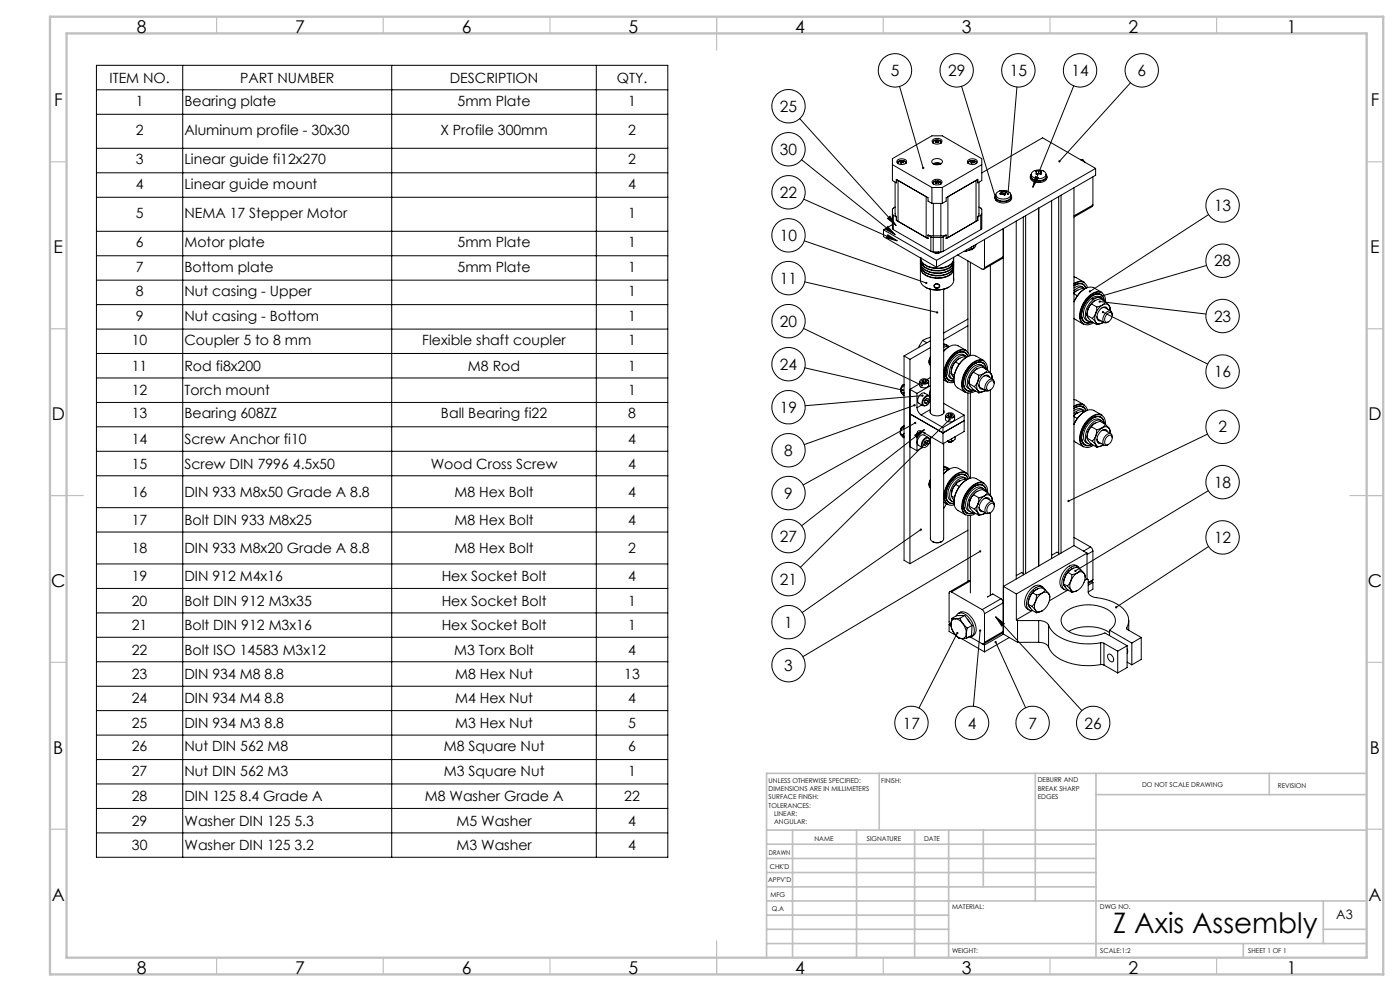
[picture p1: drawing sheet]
<svg xmlns="http://www.w3.org/2000/svg" width="420mm" height="297mm" viewBox="0 0 420 297" stroke-linecap="round" stroke-linejoin="round" font-family="sans-serif">
<g fill="none" stroke="#c0c0c0" stroke-width=".35">
<path d="M65 5v5M115 5v5M165 5v5M215 5v10M265 5v5M315 5v5M365 5v5M15 48.5h5M410 48.5h5M15 98.5h5M410 98.5h5M15 148.5h10"/>
<path d="M405 148.5h10M15 198.5h5M410 198.5h5M15 248.5h5M410 248.5h5M65 287v5M115 287v5M165 287v5M215 282v10M265 287v5M315 287v5M365 287v5"/>
</g>
<g fill="none" stroke="#c0c0c0" stroke-width=".5">
<path d="M263.8 231.8v17M310.6 231.8v38.2M328.8 231.8v55.2M328.8 238.2h81.2M380.8 231.8v6.4M410 231.8h-180v55.2M230 248.8h180M230 257.3h98.8M230 253h98.8M237.8 248.8v38.2M257 248.8v38.2M274.4 248.8v38.2"/>
<path d="M284.6 248.8v38.2M295 248.8v17M230 265.8h98.8M230 261.5h98.8M230 278.5h54.6M230 274.3h54.6M230 270h180M397 278.5h13M397 270v12.8M230 282.8h180M373 282.8v4.2"/>
</g>
<path d="M15 5h400v287h-400zM20 10h390v277h-390z" fill="none" stroke="#c0c0c0" stroke-width=".7"/>
<g fill="none" stroke="#000" stroke-width=".3">
<path d="M28.9 19.6h171.4v237.3h-171.4zM54.8 19.6v237.3M117.5 19.6v237.3M178.9 19.6v237.3M28.9 34.3h171.4M28.9 26.9h171.4M239.9 35.6l28.9 32M269.9 25.9l7 24.4M288.5 25.9l10.4 34.1M305.1 26.1l-2.7 32M322.1 25.7l-12.3 30.4M339.2 24.8l-21.4 23.6"/>
<path d="M28.9 44.4h171.4M28.9 51.8h171.4M28.9 59.1h171.4M240.5 47.9l28.1 22.5M241.1 59.7l28.1 12.5M267.7 49.4l11.9 6.8M268.5 54.6v9.6l.5 .8M268.9 54.8v-1l9.5 5.5v1l1.2 .7M268.9 54.8l-1.2-.7v-6.5l11.9-6.9h3.1l11.8 6.9v6.5l-1.2 .7M269 53.7l.4 .4M269 53.8l-.1 1M269.2 48.1a2 2 0 0 1 2.8 .1 1.26 1.26 0 0 1-1.9 1.1 .86 .86 0 0 1-.9-1.2z"/>
<path d="M269.4 49l-.1-.1a1.24 1.24 0 0 1 1.2-.8 1.24 1.24 0 0 1 1.2 .8l-.1 .1M269.4 54.1l8.4 4.8v12.3M269.4 54.1v12.2M270.1 48.3h.3M270.1 48.3l-.2 .1 .4 .1M270.1 48.3l.1 .2M270.2 48.1l-.6 .3-.4 .5M270.3 48.5l-.2 .3 .2 .1M270.3 48.5v.4M270.3 48.7l.1 .1M270.4 48.3l.1 .4M270.6 48.6l-.3 .3"/>
<path d="M270.7 48.2l.3 .1-.2 .1M270.7 48.2l-.3 .1M270.7 48.2l-.1 .4M270.8 48.4l.3 .2-.2 .2-.3-.2M270.8 48.4l-.1 .3M270.8 48.1l.8 .3 .1 .6M271.7 48.9h.1M279.6 56.2h3.1M279.6 56.2v4.8M279.8 42a1.75 1.75 0 0 1 2.8 .4 1.75 1.75 0 0 1-3-.1zM279.8 54.2a1.75 1.75 0 0 1 2.8 .4 1.75 1.75 0 0 1-3-.1zM279.8 47.9a1.87 1.87 0 0 1 2.9 .7 1.94 1.94 0 0 1-3.2-.1z"/>
<path d="M279.9 55h.1M279.9 42.7v.1M279.9 55v.1M279.9 42.7l-.1 .1M279.9 49.1l1.3-.3 1.2 .3M280 42.4l-.1 .3M280 42.4l1.1-.4a.86 .86 0 0 1 1.1 .9M280 42.4v.5M280.1 54.5a1.18 1.18 0 0 1 1.3-.4 1.18 1.18 0 0 1 .8 1.1M280.1 54.5l-.1 .7M280.1 54.5l-.2 .5M280.2 49.2l.9-.2 1 .2"/>
<path d="M280.4 49.2h1.5M280.4 49.3l.5-.2 .9 .2M280.7 54.4h.4M280.7 54.4l-.2 .2h.4M280.7 54.4l.1 .2M280.8 54.3l-.7 .2M280.8 42.1l-.2 .1 .3 .1M280.8 42.1l.3 .1M280.8 42.1l.2 .5M280.9 42l-.9 .4M280.9 54.6l-.2 .3 .3 .1M280.9 42.3l-.3 .3 .2 .1 .3-.2"/>
<path d="M280.9 42.3v.3M280.9 54.6l.1 .4M280.9 54.8l.1 .2M281.1 54.4v.5M281.1 42l.9 .2 .4 .6M281.1 42.2v.3M281.2 54.7l-.2 .3M281.3 54.3l.3 .1-.3 .1M281.3 54.3l-.2 .1M281.3 54.3l-.1 .4M281.3 54.5l.4 .2-.1 .2-.4-.2M281.3 54.5v.3"/>
<path d="M281.4 42.3l.3 .3-.3 .1-.3-.2M281.4 42.3l-.1 .3M281.4 54.2l.6 .2 .4 .6M281.4 42.1l.3 .1-.3 .1M281.4 42.1l-.3 .1M281.4 42.1l-.2 .5M282.4 42.8h.1M282.4 42.7v.1M282.7 56.2v4.8M290.4 48.1a1.79 1.79 0 0 1 2.8 .4 1.74 1.74 0 0 1-3-.1zM290.5 48.6l-.1 .3M290.6 48.6a1.38 1.38 0 0 1 2.3 .3l-.1 .1"/>
<path d="M290.6 48.6v.4M291.3 48.3h.4M291.3 48.3l-.2 .1 .4 .1M291.3 48.3l.1 .2M291.4 48.1l-.9 .5M291.5 48.5l-.2 .3 .3 .1M291.5 48.5l.1 .4M291.5 48.7l.1 .1M291.7 48.3v.4M291.8 48.6l-.2 .3M291.9 48.2l.3 .1-.2 .1M291.9 48.2l-.2 .1"/>
<path d="M291.9 48.2l-.1 .4M292 48.4l.3 .2-.2 .2-.3-.2M292 48.4l-.1 .3M292 48.1l.8 .3 .1 .6M292.8 54.1l-8.4 4.8v12.3M292.8 54.1v12.2M293 48.9h.1M293.3 53.7l-.5 .4M293.3 54.7v.1M293.3 54.8v-1l-9.5 5.5v1l-1.1 .7M293.7 54.6v9.7l-.4 .7M294.5 49.4l-11.8 6.8"/>
<path d="M298.5 59a1.75 1.75 0 0 0 2 1.8l.7 .1a1.94 1.94 0 0 0 2.3-1.9M298.7 58.3a1.56 1.56 0 0 0 1.7 2 2.43 2.43 0 0 0 2.8-1.3l.1-.6a1.37 1.37 0 0 1-1.5 2h-.6a2.33 2.33 0 0 1-2.7-1.4zM298.9 57.8l1.1-.6a2.95 2.95 0 0 1 3.2 1 1.77 1.77 0 0 1-2.2 1.5 1.76 1.76 0 0 1-2.2-1.5zM300.4 57.6l-.4 .4 .1 .2 .9 .1a.33 .33 0 0 0 .5 .1 .33 .33 0 0 0 .1-.5M300.4 57.3v.3M300.4 57.6l.1 .5M300.4 57.3l.2 .8M300.6 58.1h.1M300.7 58l-.1 .1M300.7 58l.4 .3M300.7 57.3l.5 .1M300.7 57.3h-.3"/>
<path d="M300.7 57.3v.7M301.1 58.3h.4M301.2 57.4l.7 .1M301.2 57.4l-.1 .9M301.6 57.9l-.2 .5M301.9 57.5l.1 .2-.4 .2M301.9 57.5l-.1 .3M309.1 52.9a1.59 1.59 0 0 0 1.7 1.7l.6 .1a2.1 2.1 0 0 0 2.7-1.8M309.4 52.2a1.67 1.67 0 0 0 1.9 1.9h.6a1.65 1.65 0 0 0 1.9-1.9 1.21 1.21 0 0 1 .1 1.3 1.21 1.21 0 0 1-1.2 .6 3.1 3.1 0 0 1-3.6-1zM309.7 51.5a3.1 3.1 0 0 1 4.1 .4 1.54 1.54 0 0 1-1.9 1.6 2.15 2.15 0 0 1-2.5-1.3zM310.6 52.9l.9 .4-1.7 2.8zM310.9 51.3h.6"/>
<path d="M310.9 51.3l-.2 .1 .2 .3M310.9 51.3v.4M310.9 51.7l.2 .5M311.1 52.1h.3M311.5 51.3l.1 .8M312.1 52l-.3 .1M312.2 51.2l.2 .1-.2 .3M312.2 51.2l-.7 .1M312.2 51.2l-.1 .7M312.2 51.6a.31 .31 0 0 1 .2 .5 .31 .31 0 0 1-.5 0h-.4a.33 .33 0 0 1-.5 .2 .33 .33 0 0 1-.1-.5v-.1M312.2 51.6l-.1 .5M317.6 58.9v107.3"/>
<path d="M318.3 58.5v107.3M322.2 56.3v107.2M324.2 47.9h.7M324.9 47.9l-.3 .2M324.9 47.9l.7 .9M327.9 53v8.5M328.7 50.5l-47.7 27.5M328.7 50.5v2l-47.7 27.6M328.7 50.5l-15.9-9.2-18.3 10.5M28.9 69.3h171.4M28.9 76.7h171.4M241.3 72.2l36.6 12.6"/>
<path d="M265 68.9v2l16 9.2M265 68.9l16 9.1M266.2 65.5l.8-.7 1.8 2.8zM266.3 67.9l2.3 2.5-2.9-1.7zM266.3 70.4l2.9 1.8-3.3-.9zM267.7 64.1l.3 .4M267.7 67.3l-2.7 1.6M268 68.8l11.3 6.5M268 64.5v4.3M268 64.5l.9 .5M268.5 62.1l-.8 .5v5.9l.3 .3M268.9 66l9.5 5.5"/>
<path d="M268.9 65v1M269 66l.4 .3M269 66h-.1M269 65h-.1M269 65v1M269.4 66.3l8.4 4.9M276.1 77.3h.1M276.1 79.6v.7M276.2 77.3a3.7 3.7 0 0 0 3.6 2.9 6.8 6.8 0 0 0 5.7-1.2l.5-.9v-.4M276.2 79.6a3.1 3.1 0 0 0 2.8 2.8 6.7 6.7 0 0 0 6.9-1.5l.2-.9v.6M277.8 71.2l.6 .3M278.4 70.5l1.6 .2"/>
<path d="M278.4 70.5l.9 .5M278.4 70.5v1M279.3 71l.7 .2M279.3 75.3l.7 .2M279.3 71v4.3M279.6 61h3.1M280 71.2v4.3M280 75.5h.1M280 71.2h2.3M280 75.5h2.3M280 75.5l.8 .3M280 61v9.7"/>
<path d="M280 70.7h2.3M281 78v2.1M281.5 75.8h-.7M281.5 75.5v.3M282.1 75.6l-.6 .2M282.1 75.6l-1.3 .2M282.3 61v9.7M282.3 71.2v4.3M282.3 75.5l-.2 .1M283 71l-.7 .2M283 75.3l-.7 .2M283 71v4.3"/>
<path d="M283.8 70.5l-1.5 .2M283.8 70.5l-.8 .5M283.8 70.5v1M284.4 71.2l-.6 .3M286 77.8v.4a4.8 4.8 0 0 1-4.6 2.3 5.8 5.8 0 0 1-5.1-2.2l-.2-.9a2.88 2.88 0 0 0 2.4 3.2 7.1 7.1 0 0 0 7.1-1l.5-1.2M286.1 78.5a2.87 2.87 0 0 1-2.8 2.5 7 7 0 0 1-6.9-1.8l-.3-1.1a2.51 2.51 0 0 0 1.4 2.7 7.1 7.1 0 0 0 8.2-.6l.4-1.1M286.1 79.3a2.61 2.61 0 0 1-2.5 2.3 7.1 7.1 0 0 1-7.1-1.5l-.3-1.2-.1 .6M286.1 79.3a2.58 2.58 0 0 1-2.3 2.9 7.5 7.5 0 0 1-7.1-1.3l-.5-1v-.4M286.1 77.1v.6M286.1 77.8v.6M286.1 78.5v.6M287.3 76.4l7.3 4.2a.46 .46 0 0 0 .5 .1 .46 .46 0 0 0 .2-.5"/>
<path d="M289.9 74.9v.4M289.9 75.3l-.9 .1M290.4 78.2v27.4M291.1 78.6v27.9M291.5 74l-.1 .5-1.5 .8M292.2 73.6a1.52 1.52 0 0 1-1.7 1.4M292.8 73.2a1.88 1.88 0 0 1-1.3 1.6M292.8 66.3l-8.4 4.9M293.3 66l-.5 .3M293.3 66h.1M293.3 65v1M293.3 66l-9.5 5.5"/>
<path d="M293.7 62.1l.8 .7v5.6l-.3 .4M294.2 68.8l-11.2 6.5M294.2 64.5l-.9 .5M294.2 64.5v4.3M294.5 64.1l-.3 .4M295.3 71.8v8.4M297.1 79.5v32.3M301 68.5v121.6M304.9 66.2v107.3M307 65v107.3M307.7 64.6v107.3M311.6 62.4v107.2"/>
<path d="M315.5 60.1v107.3M327.9 61.5l-.2 .4-5.5 3.1M327.9 61.5l-5.7 3.2M362 79.5l-34.3 10M362.6 64.3l-35.6 23M28.9 84h171.4M28.9 91.3h171.4M28.9 98.6h171.4M241.1 98.4l35.4 17.1M241.4 84.5l39.8 9.1M276.1 80.4v3.6M276.2 80.3a3.3 3.3 0 0 0 3.1 2.8 6.5 6.5 0 0 0 6.6-1.8l.2-.7"/>
<path d="M276.2 80.4a3.2 3.2 0 0 0 3.1 2.8 6.5 6.5 0 0 0 6.6-1.7l.2-.8M277.6 86.1a7.7 7.7 0 0 0 7 0M279.1 86.7v37.1M280.4 85.2a.86 .86 0 0 1 1-.1 .86 .86 0 0 1 .5 .9 .83 .83 0 0 1-1.2 .5 .83 .83 0 0 1-.3-1.3zM280.5 85.2a.69 .69 0 0 1 1-.1 .69 .69 0 0 1 0 1.1 .69 .69 0 0 1-1-.1 .49 .49 0 0 1 0-.9zM283.1 86.7v37.1M286.1 83.6a2.74 2.74 0 0 1-2.5 2.9 6.9 6.9 0 0 1-7.2-1.4l-.3-1.1M286.1 80.7v3.1v-1M290.4 97.6l-7.3 4.2M290.4 95.6l-7.3 4.2M295.3 80.2l5.7-3.3-.2 .5-5.7 3.3M322.2 83l3 1.6a2.82 2.82 0 0 0-3 .4"/>
<path d="M322.2 85.2a2.34 2.34 0 0 1 2.3-.8 2.34 2.34 0 0 1 1.7 1.8M322.2 85.6a2.18 2.18 0 0 1 3.6 .8M322.2 85.7a2.11 2.11 0 0 1 3.6 .7M322.2 88l1 .6M323.1 87h.1M323.1 87l-.9 .9M323.1 87l-.9 .7M324.5 95l.4 1.1 .6 .5M324.8 85.2h.1M325.1 86.2l-.7-.3a2.14 2.14 0 0 0-2.2 .4M325.2 86.7l-.4-.2-1.7 .5M325.4 86.6l-1.7 1.4-1.5 2.4a6.9 6.9 0 0 1 4.8-4.4l1.2 .3 2.4 1.3a3.9 3.9 0 0 0-4.6 1.9 6.5 6.5 0 0 0-1.6 7.1l.6 .6-2.8-1.8"/>
<path d="M325.5 86.5h-.1a2.3 2.3 0 0 0-3.2 .6M326.1 94.5l.3 .7 1 1.2M326.1 94.5l1.6 .9M326.4 92.6l-.3 1.9M327.4 91.1l-1 1.5M327.4 91.1l1.6 .9M327.4 96.4l1.6 .9M327.7 95.4l1 1.2M328.4 90.1l1.7-.6 1.6 .9M328.4 90.1l-1 1M328.4 90.1a5.1 5.1 0 0 0-2 2.5M328.4 90.1h.1"/>
<path d="M328.7 93.9l-1 1.5M328.7 93.9a3.3 3.3 0 0 0 0 2.7M328.7 96.6a1.46 1.46 0 0 0 2 .1M328.7 96.6l.3 .7M329 92l-.3 1.9M329.1 94.9l.4 .8 1.8 1M329.9 90.4l31.9 3.7M330.2 88.3a2.15 2.15 0 0 0-2.4 .2M330.4 89.3l-.6-.4a4 4 0 0 0-4.3 3.1 3.3 3.3 0 0 0 .4 3.9l.5 .3M330.6 92.2h.9l1.8 1M330.7 96.7h.1M330.7 91.4a5.1 5.1 0 0 0-2 2.5"/>
<path d="M330.7 91.4a1.38 1.38 0 0 1 2 .2M330.7 91.4l-1.7 .6M330.7 96.7l-1.7 .6M330.9 93.6l31.4 15.5M331 96.6l-.3 .1M331.1 90.1a1.71 1.71 0 0 0-3-.4 5.4 5.4 0 0 0-2.2 6 1.43 1.43 0 0 0 1.5 .7M331.2 90.2a1.98 1.98 0 0 0-1.1-1.9 1.98 1.98 0 0 0-2.2 .2 6.8 6.8 0 0 0-3.2 7.1 1.88 1.88 0 0 0 2.9 .8M331.3 90.2a2.09 2.09 0 0 0-1.2-2 2.09 2.09 0 0 0-2.3 .3 6.9 6.9 0 0 0-3.1 7.2 1.95 1.95 0 0 0 3 .8M331.7 90.4l-1 1M331.7 90.4l1 1.2M331.7 90.4a2.42 2.42 0 0 0-1.2-2.7 2.42 2.42 0 0 0-2.9 .5 7.7 7.7 0 0 0-3.3 7.8 2.3 2.3 0 0 0 3.7 .7M332.1 94.1a.86 .86 0 0 1 1.5 0 2 2 0 0 1-1.9 2.4 1.74 1.74 0 0 1 .4-2.4z"/>
<path d="M332.3 92.7a1.12 1.12 0 0 0-1-.8 1.12 1.12 0 0 0-1.1 .6 2.79 2.79 0 0 0-.7 3.6l.8 .1M332.7 91.6l.3 .5v1M332.7 91.6l.3 .5v.7M333.7 94.5a.97 .97 0 0 0-.5-1.3 .97 .97 0 0 0-1.3 .4l-.7 .9a1.42 1.42 0 0 0 .4 2.3l.9-.4M28.9 105.9h171.4M28.9 113.3h171.4M241.4 110.2l29.5 6.7M270.3 117.4l.9 1.1M270.3 117.4l.7 .4M270.3 116.6l.2-.8 .5-.5-.5 .5-.2 .9M270.4 116.3l-.1 1.1M271 115.5l-.6 .8"/>
<path d="M271 115.5l.2 .2M271 117.8l.2 .2M271.2 115.2l-.2 .3M271.2 115.2l-.8 1.1M271.2 117.6l-.2 .2M271.2 106.7v61.2l1.8 1M271.2 106.7l1.8 1M273 107.7v61.2M275.1 117.9v4.3M275.8 114.3a1.58 1.58 0 0 0 2.8 0v1.2a1.61 1.61 0 0 1-2.8 0zM275.8 115l-2.8 1.7 2.1 1.2M276.1 113.9l1.1-.4a.92 .92 0 0 1 1.2 1l-1.2 .4a.9 .9 0 0 1-1.1-1z"/>
<path d="M276.8 118.6l-35.3 3M276.8 102l-1.2 2.2M276.8 102l1.2 .7M277 114.4l-.2 .1M277 113.8l-.5 .3 .2 .4 .7 .1 .5-.3-.2-.4M277 113.8l.7 .1M277 113.8v.6M277.7 119.1l.7-.4a1.23 1.23 0 0 1 .2 2.2 1 1 0 0 1-1.7 .3 1.97 1.97 0 0 1 .8-2.1zM277.7 119.7v.2M277.7 113.9v.6l-.7-.1M277.7 119.9l-.2 .2M277.7 119.9l.7 .4"/>
<path d="M278.2 113.8l.4 .5M278.7 108.5l.3 .2M278.7 118.6l-1.3-.8a2 2 0 0 0-1.7 3.1l1.2 .7M278.9 107.5l.1 .1M278.9 107.4l.1 .1M279 107.9l-.3 .2M279 119.3a.72 .72 0 0 0-.9-.8l-1.1 1a1.25 1.25 0 0 0 .3 2.2l.4-.1M279.1 119.4l-.3 1.2-1 1M279.1 107.1l-.2 1.4 .2 .9M279.1 116.9l-.1 .3a1.37 1.37 0 0 0 .1 1.6M279.1 107l-.2 .4a1.7 1.7 0 0 0 .2 2.1M279.1 101.1l-2.3 .9"/>
<path d="M279.1 115.6l-4 2.3M279.1 113.1l-1 .6M279.1 104.2l-6.1 3.5M279.1 102.1l-7.9 4.6M279.1 119.9h-.1M283.1 103.4h.7l.9 .5M283.1 103l1.2 .6M283.8 110.6a2.88 2.88 0 0 0 .9 3.3M284.2 104.2l-1.1 1a3.9 3.9 0 0 1 4.3-1.6l2.4 1.4a4.1 4.1 0 0 0-4.9 2.2 6.8 6.8 0 0 0-1.4 6.5l.8 .8-1.2-.7M284.4 104.1l-.4-.3-.9 .3M285.4 111.9l.8 1.3M285.4 111.9l.9 .5"/>
<path d="M285.7 110l-.3 1.9M285.7 110l-.3 1.8M286.1 113.7a8.8 8.8 0 0 1 3.9-6.8 2.27 2.27 0 0 0-3.2 .7 5.1 5.1 0 0 0-1.6 5.5l1 .7M286.7 108.5l-1 1.5M286.7 108.5l1.1 .6M287.7 107.5l-1 1M287.7 107.5a4.7 4.7 0 0 0-2 2.5M287.7 107.5h.1M288.9 107.9a3.6 3.6 0 0 1 3.9-1.2l2.3 1.4a3.9 3.9 0 0 0-4.5 1.8 6.5 6.5 0 0 0-1.6 7.1l.6 .6-2.3-1.4a3.4 3.4 0 0 1-.9-4.3l1.3-2.6zM289.1 115.4l.4 1.1 .6 .5M289.5 105.7h-.1a2.17 2.17 0 0 0-2.3 .2M289.7 106.6l-.6-.3a4 4 0 0 0-4.3 3 3.1 3.1 0 0 0 .3 3.9l.6 .4"/>
<path d="M289.8 107.2l-.5-.3-1.6 .6M290.3 106.9a2.06 2.06 0 0 0-3.6-.8 6.5 6.5 0 0 0-2.5 7.3 1.71 1.71 0 0 0 2 .6M290.4 117.8v24.5M290.4 106.8a2.15 2.15 0 0 0-1.7-1.5 2.15 2.15 0 0 0-2.1 .9 6.6 6.6 0 0 0-2.5 7.2 1.83 1.83 0 0 0 2.1 .8M290.7 115l.4 .8 1 1M290.7 115l1.6 .9M290.8 106.6a2.23 2.23 0 0 0-3.7-1.2 8.2 8.2 0 0 0-3.7 7.7l.9 1.3a2.22 2.22 0 0 0 1.9 .2M291 113.1l-.3 1.9M291 113.1l-.3 1.8M291.1 117.8v25.5M292 111.5l-1 1.6M292 111.5l1.6 1"/>
<path d="M292.1 116.8l1.6 1M292.3 115.9l1 1.1M293 110.6l1.7-.6 1.6 .9M293 110.6l-1 .9M293 110.6a5.1 5.1 0 0 0-2 2.5M293 110.6h.1M293.3 114.4l-1 1.5M293.3 114.4a2.93 2.93 0 0 0 0 2.6M293.3 117a1.46 1.46 0 0 0 2 .2M293.3 117l.4 .8M293.6 112.5l-.3 1.9M293.7 115.3l.4 .8 1.7 1.1"/>
<path d="M294.8 108.8l-.1-.1a2.37 2.37 0 0 0-2.3 .2M295 109.7l-.5-.3a3.4 3.4 0 0 0-4 2.2 3.5 3.5 0 0 0-.1 4.7l.6 .4M295.2 112.7l.8-.1 1.9 1.1M295.3 111.9a5.1 5.1 0 0 0-2 2.5M295.3 111.9a1.38 1.38 0 0 1 2 .1M295.3 111.9l-1.7 .6M295.3 117.2h.1M295.3 117.2l-1.6 .6M295.6 117l-.3 .2M295.7 110.6l-.1-.1a1.78 1.78 0 0 0-2.9-.4 5.6 5.6 0 0 0-2.2 6.1 1.39 1.39 0 0 0 1.5 .6M295.8 110.6a1.99 1.99 0 0 0-1.1-1.9 1.99 1.99 0 0 0-2.1 .2 6.8 6.8 0 0 0-3.3 7.2 1.92 1.92 0 0 0 2.9 .8M295.9 110.7a2.06 2.06 0 0 0-1.2-2.1 2.06 2.06 0 0 0-2.3 .4 6.8 6.8 0 0 0-3.2 7.1 1.98 1.98 0 0 0 3.1 .8"/>
<path d="M296.3 110.9l-1 1M296.3 110.9l1 1.1M296.3 110.9a2.4 2.4 0 0 0-1.2-2.7 2.4 2.4 0 0 0-2.9 .5 7.7 7.7 0 0 0-3.3 7.7 2.12 2.12 0 0 0 3.1 1.1l.7-.3M296.8 114.5a.86 .86 0 0 1 1.3-.2 .86 .86 0 0 1 0 1.3l-.2 .5a1.42 1.42 0 0 1-1.7 .8 1.86 1.86 0 0 1 .6-2.4zM296.9 113.1a1.13 1.13 0 0 0-1-.7 1.13 1.13 0 0 0-1.1 .6 2.73 2.73 0 0 0-.7 3.5l.8 .1M297.1 116.9v31.6M297.3 112l.3 1.5M297.3 112l.3 .7M297.6 112.8v.4M298.3 114.9a1.05 1.05 0 0 0-.7-1.3 1.05 1.05 0 0 0-1.3 .7l-.7 .9a1.44 1.44 0 0 0 .4 2l1.1-.3M322.2 119.7l3 1.6a2.83 2.83 0 0 0-3 .4M28.9 120.6h171.4"/>
<path d="M28.9 127.9h171.4M28.9 135.3h171.4M270.1 129.9l.7 1 .4 .3M270.1 129.9l.7 .4M270.1 129.1l.3-.9 .4-.3-.5 .6-.2 .8M270.3 128.9l-.2 1M270.8 128.1l-.5 .8M270.8 128.1l.4-.4-.9 1.2M270.8 128.1l.4 .2M270.8 130.3l.4 .5M271.2 129.9l-.4 .4M273 124l9.9 5.7 6.3-3.6"/>
<path d="M273 133.9l2.1 1.2M274.4 121.5l-33.1 11.7M274.4 130.4l2.9-1.6-2.2 2.4zM274.6 126.7l-33.7 18.6M275.1 122.2a3.1 3.1 0 0 0 1.2 2.2M275.1 130v5.1M276.3 129.2a.77 .77 0 0 0-.8 0 .77 .77 0 0 0-.4 .8M276.3 129.2l6.6 3.8M276.3 124.4l6.6 3.7M276.3 129.2l-1.2 .8M276.5 121.4l-1.4 .8M276.8 134.2l-1.7 .9"/>
<path d="M277.2 129.7h.1M277.3 128.8l-36.8 28.8M277.4 131.7l.4-.3 .7-.1a1.77 1.77 0 0 1-1.5 2.8 1.57 1.57 0 0 1 .4-2.4zM277.4 120.6l.5 .3M277.4 132.6l-.1 .1M277.4 132.6l.8 .4M277.5 132.3l-.1 .3M277.9 132l.5 .3M278.4 132.3l-.4-.4-.6 .5-.3 .8 .4 .3 .7-.5M278.4 132.3l-.2 .7M278.4 120.3l.1-.7-.5-.2-.6 .6v.8l.5 .1M278.4 120.3l-.5 .6"/>
<path d="M278.5 131.1l-1.3-.7a1.99 1.99 0 0 0-1.7 3l1.3 .8M278.9 131.7a.99 .99 0 0 0-1-.7 .99 .99 0 0 0-.9 .8 1.69 1.69 0 0 0-.2 2.4M279.1 130.8v30.7a2.37 2.37 0 0 0 3.7 .6l.3-.6v-28.6M279.1 123a1.4 1.4 0 0 0 1.8 1.6h.6a1.72 1.72 0 0 0 1.7-1.3l-.1-.3M279.1 132.8l-.6 .3M279.1 122.7l-2.8 1.7M282.9 128.1v4.9M283.1 139.8l1.3 .5M283.1 120.9l6.1 3.5M283.6 124.6a1.61 1.61 0 0 0 2.8 0v1.1a1.57 1.57 0 0 1-2.8 0zM284.1 124l.8-.3a.96 .96 0 0 1 1.3 1 1.54 1.54 0 0 1-2.4-.2zM284.3 132.2l.4 .1z"/>
<path d="M284.3 132.2l.5 .3M284.5 132.4l.3 .1M284.5 124.1v.6l.7-.1M284.9 125.7l-44.8 44.3M285.2 124.6l.3 .2M285.2 124l.5 .4-.2 .3-.7 .1-.5-.3 .2-.4M285.2 124l-.7 .1M285.2 124v.6M285.4 132.3h-.7M285.5 132.4l-.7 .1M285.6 131.5l-.2 .8M285.7 132.2l-.9 .3"/>
<path d="M286 132.1l-.6 .2M286 132.1l-1.3 .2M286.4 131l.1 .6-.5 .5M289.2 124.4v4.9l-6.3 3.7M289.2 124.4l-6.3 3.7M322.2 121.9a2.35 2.35 0 0 1 2.4-.7 2.35 2.35 0 0 1 1.6 1.8M322.2 122.3a2.14 2.14 0 0 1 3.6 .8M322.2 127.2a6.9 6.9 0 0 1 4.8-4.4l1.2 .2 2.4 1.4a3.8 3.8 0 0 0-4.6 1.8 6.5 6.5 0 0 0-1.6 7.1l.6 .6-2.8-1.8M322.2 122.4a2.1 2.1 0 0 1 3.6 .8M322.2 124.8l1 .6M323 123.8l-.8 .8M323 123.8l-.8 .7"/>
<path d="M323.1 123.8h.1M324.5 131.7a2.05 2.05 0 0 0 1 1.6M324.9 122h-.1a2.43 2.43 0 0 0-2.3 .2M325.1 123l-.6-.4a2.24 2.24 0 0 0-2.3 .4M325.2 123.5l-.5-.3-1.7 .6M325.4 123.3l-1.7 1.4-1.5 2.4M325.5 123.3h-.1a2.24 2.24 0 0 0-3.2 .5M326.1 131.3l.4 .8 1 1M326.1 131.3l1.6 .9M326.4 129.4l-.3 1.9M326.4 129.4l-.3 1.8M327.4 127.9l-1 1.5"/>
<path d="M327.4 127.9l1.6 .9M327.5 133.1l1.6 1M327.7 132.2l1.1 1.1M328.4 126.9l1.7-.6 1.5 .9M328.4 126.9l-1 1M328.4 126.9a4.8 4.8 0 0 0-2 2.5M328.4 126.9h.1M328.7 130.7l-1 1.5M328.7 130.7a3 3 0 0 0 .1 2.6M328.8 133.3a1.46 1.46 0 0 0 2 .2M328.8 133.3l.3 .8M329 128.8l-.3 1.9"/>
<path d="M329.1 131.7l.3 .7 1.9 1.1M330.2 125.1v-.1a2.37 2.37 0 0 0-2.4 .2M330.4 126l-.6-.3a4 4 0 0 0-4.3 3 3.3 3.3 0 0 0 .4 3.9l.5 .4M330.6 129l.8-.1 1.9 1.1M330.7 128.2a4.7 4.7 0 0 0-2 2.5M330.7 128.2a1.46 1.46 0 0 1 2 .1M330.7 128.2l-1.7 .6M330.7 133.5h.1M330.8 133.5l-1.7 .6M331 133.3l-.2 .2M331.1 126.9a1.7 1.7 0 0 0-3-.5 5.5 5.5 0 0 0-2.2 6.1 1.43 1.43 0 0 0 1.5 .6M331.2 127a2.01 2.01 0 0 0-1.1-2 2.01 2.01 0 0 0-2.2 .3 6.7 6.7 0 0 0-3.2 7.1 1.9 1.9 0 0 0 2.9 .8"/>
<path d="M331.3 127a2.11 2.11 0 0 0-1.2-2.1 2.11 2.11 0 0 0-2.3 .4 7 7 0 0 0-3.1 7.1 1.9 1.9 0 0 0 3 .8M331.6 127.2l-.9 1M331.6 127.2l1.1 1.1M331.7 127.2a2.41 2.41 0 0 0-1.2-2.7 2.41 2.41 0 0 0-2.9 .5 7.8 7.8 0 0 0-3.3 7.8 2.3 2.3 0 0 0 3.7 .7M331.9 131.1a.95 .95 0 0 1 1.4-.6 .95 .95 0 0 1 .2 1.5l-.2 .5a1.27 1.27 0 0 1-1.7 .7 1.71 1.71 0 0 1 .3-2.1zM332.3 129.4a1.14 1.14 0 0 0-1-.7 1.14 1.14 0 0 0-1.1 .6l-.4 .5a2.43 2.43 0 0 0-.3 3l.8 .1M332.7 128.3l.3 1.6M332.7 128.3l.3 .8M333 129.1v.4M333.7 131.2v-.3a.87 .87 0 0 0-.5-1 .87 .87 0 0 0-1.1 .3 2.22 2.22 0 0 0-.7 3.3l1.1-.3M362.3 130.1l-41.7 20.1M28.9 142.6h171.4"/>
<path d="M28.9 152.1h171.4M28.9 159.5h171.4M276.3 158.7l-35.6 24.9M278.7 145.3l.3 .2M278.9 144.2h.2M278.9 144.1l.2 .1M279 144.6l-.3 .2M279.1 144v2M279.1 143.8l-.2 .3a1.7 1.7 0 0 0 .2 2.1M283.1 140.2a1.54 1.54 0 0 1 1.7 .4M283.7 148.6a2.33 2.33 0 0 0 1.1 2M283.9 151l-.8 1.3"/>
<path d="M284.5 140.8l-.5-.3-.9 .3M284.7 140.6l-1.6 1.4a3.9 3.9 0 0 1 4.4-1.6l2.3 1.3a3 3 0 0 0-3.4 .7 7.8 7.8 0 0 0-2.9 7.9l.8 .9-1.2-.7M285.4 148.6l.9 1.4M285.4 148.6l.9 .6M285.7 146.7l-.3 1.9M286.7 145.2l-1 1.5M286.7 145.2l1.1 .6M287.7 144.2l-1 1M287.7 144.2a5.3 5.3 0 0 0-2 2.5M287.7 144.2h.1M288.9 144.6a3.6 3.6 0 0 1 3.9-1.2l2.4 1.4a3.9 3.9 0 0 0-4.6 1.8 6.5 6.5 0 0 0-1.5 7.1l.6 .6-2.4-1.3a3.1 3.1 0 0 1-1-3.5l.9-2.6zM289.1 152.1l.5 1.1 .5 .5"/>
<path d="M289.5 142.4l-.2-.1a2.42 2.42 0 0 0-2 .2M289.7 143.4a2.72 2.72 0 0 0-4 1.2 4.2 4.2 0 0 0-.7 5.3l.7 .4M289.8 143.9l-.4-.3-1.7 .6M290.1 143.7a1.86 1.86 0 0 0-2.7 .1 5.7 5.7 0 0 0-2.2 6l1 .7a8.3 8.3 0 0 1 3.9-6.7M290.4 143.6a1.97 1.97 0 0 0-3.4-.9 6.5 6.5 0 0 0-2.9 7.2 1.75 1.75 0 0 0 2.1 .9M290.4 154.5v19.7M290.4 158.9l-17.4 10M290.4 143.5v-.1a2.07 2.07 0 0 0-3.6-.6 6.8 6.8 0 0 0-2.8 7.2 1.84 1.84 0 0 0 2.2 .9M290.8 151.7l.3 .7 1 1.2M290.8 151.7l1.5 .9M290.9 143.4a2.39 2.39 0 0 0-1.9-1.8 2.39 2.39 0 0 0-2.4 .8 7.5 7.5 0 0 0-2.9 7.9 2.02 2.02 0 0 0 2.6 1M291 149.8l-.2 1.9"/>
<path d="M291 149.8l-.2 1.8M291.1 154.5v23.2M292.1 148.3l-1.1 1.5M292.1 148.3l1.6 .9M292.1 153.6l1.6 .9M292.2 153.6a2.02 2.02 0 0 1-2.3 0 2.02 2.02 0 0 1-.8-2.2 6.7 6.7 0 0 1 4.8-6.1 2.05 2.05 0 0 1 2 2.1 2.06 2.06 0 0 0-1.1-2.1 2.06 2.06 0 0 0-2.4 .4 7 7 0 0 0-3.1 7.1 1.98 1.98 0 0 0 3 .9M292.3 152.6l1.1 1.1M293 147.3l1.7-.6 1.6 .9M293 147.3l-.9 1M293 147.3a5.1 5.1 0 0 0-2 2.5M293.1 147.3h.1M293.4 151.1l-1.1 1.5"/>
<path d="M293.4 151.1a2.86 2.86 0 0 0 0 2.6M293.4 153.7a1.47 1.47 0 0 0 2 .2M293.4 153.7l.3 .8M293.7 149.2l-.3 1.9M293.7 152l.3 .8 1.9 1.1M294.9 145.5l-.1-.1a2.43 2.43 0 0 0-2.3 .3M295.1 146.5l-.6-.4a2.47 2.47 0 0 0-2.9 .9 5.2 5.2 0 0 0-1.6 5.6l1.1 .8M295.2 149.4h.9l1.8 1M295.3 153.9h.1M295.3 148.6a4.8 4.8 0 0 0-1.9 2.5M295.3 148.6a1.34 1.34 0 0 1 2 .2M295.3 148.6l-1.6 .6"/>
<path d="M295.4 153.9l-1.7 .6M295.6 153.7l-.2 .2M295.7 147.3v-.1a1.78 1.78 0 0 0-2.9-.3 5.5 5.5 0 0 0-2.3 6 1.46 1.46 0 0 0 1.6 .7M296.3 147.6l-1 1M296.3 147.6l1 1.2M296.3 147.6a2.4 2.4 0 0 0-1.2-2.7 2.4 2.4 0 0 0-2.9 .5 7.6 7.6 0 0 0-3.3 7.8 2.28 2.28 0 0 0 3.8 .7M296.7 151.3a.91 .91 0 0 1 1.5-.1 2.02 2.02 0 0 1-1.8 2.5 1.7 1.7 0 0 1 .3-2.4zM297 149.9a1.14 1.14 0 0 0-1-.8 1.14 1.14 0 0 0-1.1 .6l-.8 1a1.63 1.63 0 0 0 .4 2.6h.5M297.1 153.6v24.8M297.3 148.8l.3 1.4M297.3 148.8l.4 .7M297.7 149.5v.4"/>
<path d="M298.3 151.6a.98 .98 0 0 0-.5-1.2 .98 .98 0 0 0-1.3 .4l-.7 .9a1.33 1.33 0 0 0 .4 2.2l1-.3M362.5 147.1l-39.9 24M28.9 169h171.4M28.9 176.4h171.4M279.7 162.3a2.56 2.56 0 0 0 2.8 0M285.4 177.4a.42 .42 0 0 0-.5-.1 .42 .42 0 0 0-.2 .5v8.7l.6 1.1-.6-.4M285.4 177.4l9.2 5.3M291.1 174.1h-.5l-5.7 3.2M291.1 174.1l-5.7 3.3M291.1 174.1v.1M294 165.2l-53.2 31.6M296.2 178.9l1.6-.9 2.5 1.5"/>
<path d="M300.3 179.5l.6 .7 .1 .5-5.7 3.2M300.3 179.5l-5.7 3.2M301 175.8v14.3M301 175.8l3.9 2.2M304.9 178v7.8M307 171.9l-.5-.3-1.6 .9M309.2 178.4l-.7 1.7M309.8 177.7l-.6 .7M309.8 177.7l1.1 .6M310.2 177.1l-.4 .6M310.2 177.1l-1 1.3M310.9 178.3l-.2 2"/>
<path d="M311.4 176.4a4.8 4.8 0 0 0-2.9 3.8M312.6 177.8a4.4 4.4 0 0 0-1.9 2.5M312.6 177.8a1.37 1.37 0 0 1 2 .2M312.6 177.8l-1.7 .5M312.8 175.9a2.24 2.24 0 0 0-3.2 .3 5.6 5.6 0 0 0-2 5.5l1.2 1.1M313.4 176.7a1.62 1.62 0 0 0-2.6-.6 5.8 5.8 0 0 0-2.7 6 1.51 1.51 0 0 0 1.7 .9M313.6 176.8l-1 1M313.6 176.8l-1.1-.7-1 .3-1.3 .7M313.6 176.8l1 1.2M314.6 178a4.4 4.4 0 0 1-2 5.1M314.6 178l.3 1.1M317.6 165.8l-.5-.3-1.6 .9"/>
<path d="M319.1 175l1.3 1.8M319.1 175l1.1 .6M319.1 174v1M319.2 175.4l.4 .6M319.8 172.3l-.7 1.7M320.2 175.6l1 1.2M320.3 176.9l-5.5 3.2M320.4 171.6l-.6 .7M320.4 171.6l1.2 .6M320.4 176.8l1.2 .7M320.8 171l-.4 .6M320.8 171l-1 1.3"/>
<path d="M321.2 174.1l-1 1.5M321.2 176.8a1.41 1.41 0 0 0 2.1 .1M321.2 174.1a3.2 3.2 0 0 0 0 2.7M321.2 176.8l.4 .7M321.6 172.2l-.4 1.9M322 170.3a4.6 4.6 0 0 0-2.9 3.8M322.2 163.5l-21.2 12.3M322.2 163.5l3.9 2.3M322.2 161.1l5 2.8M323.3 171.7a5.1 5.1 0 0 0-2.1 2.4M323.3 171.7a1.38 1.38 0 0 1 1.9 .1M323.3 171.7l-1.7 .5"/>
<path d="M323.3 176.9l-1.7 .6M323.4 169.8a2.51 2.51 0 0 0-3.8 .8 4.7 4.7 0 0 0-1.1 5.5l.9 .6M324 170.6a1.67 1.67 0 0 0-2.6-.6 5.7 5.7 0 0 0-2.7 6 1.38 1.38 0 0 0 1.7 .8M324.2 170.7l-.9 1M324.2 170.7l-1.2-.7-.9 .2-1.3 .8M324.2 170.7l1 1.1M325.2 171.8a4.4 4.4 0 0 1-1.9 5.1M325.2 171.8l.3 1.2M326.1 165.8v7.7M326.1 173.5l-.7 .4M326.1 173.5l.4 .2v3.7M326.1 165.8l-21.2 12.2"/>
<path d="M326.5 177.4a2.31 2.31 0 0 0 2.4 1.7 12 12 0 0 1 9.2 4.9 4.3 4.3 0 0 1-.1 4.1M327.2 163.9l.5 .6 .2 .7M327.2 163.9l-2.2 1.3M327.4 174.3l.5 .3M327.9 173.7l-.2 .5-1.2 .7M327.9 174.6l-1.4 .8M327.9 165.2v8.5M327.9 174.6v2l-1.4 .8M327.9 165.2l-1.8 1M327.9 173.7l-1.4 .9M362.6 163.8l-27.7 18.2M28.9 183.7h171.4"/>
<path d="M28.9 191h171.4M28.9 198.3h171.4M284.7 187.2v2l2.2 1.3M284.9 187.1l-.2 .1M285.3 186.9a5 5 0 0 0 1 3M285.3 186.9l.1 1.4 .9 1.6M285.6 185.3l1 .2M285.6 185.3l-.3 1.6M286.3 189.9a3.2 3.2 0 0 0 2.3 1.5M286.3 189.9l1.4 1.4 .9 .1M286.6 185.5a1.34 1.34 0 0 0-1.3 1.4M286.6 185.5a3.2 3.2 0 0 1 2.3 1.4"/>
<path d="M286.8 184.6a1.62 1.62 0 0 1 2.6-.6 5.8 5.8 0 0 1 2.7 6 1.49 1.49 0 0 1-1.6 1M287.2 189.7l-11.5 22.5M287.5 183.9a2.4 2.4 0 0 1 3.6 .8 4.7 4.7 0 0 1 1.3 5.4l-.9 .7M287.9 185.3l1 1.6M287.9 185.3l-1.3 .2M288.4 191.3l6.9 4.1M288.9 186.9a5.2 5.2 0 0 1 1 3M288.9 186.9l1.3 1.4M289.4 184.5l-1.5 .8M289.4 184.5l2.2 2.9M289.4 184.5h-2.4l-1.4 .8M289.9 189.9a1.34 1.34 0 0 1-1.3 1.5"/>
<path d="M289.9 189.9l.1 1.3M290 191.2l-1.4 .2M290.2 188.3l-.3 1.6M290.2 185.6l.7 .9M291.1 190.9l3.5 2M291.6 187.4l-1.4 .9M291.6 187.4l-.1 3-1.5 .8M294 189l-2 22.7M294.6 182.7l.5 .5 .2 .7M294.7 192.9l.6 .4M295.3 192.5a.44 .44 0 0 1-.2 .5 .44 .44 0 0 1-.5-.1M295.3 192.5l5.7-3.3-.2 .5-5.7 3.3"/>
<path d="M295.3 183.9v8.6M295.3 193.3v2.1M298.7 192.4l9 19.7M298.7 184.9l25.9 28.1M298.7 184.9l2.6 2-.8 .7zM300.6 189.8l4.7 2.7M301 190.1l-5.7 3.2M302.8 191.1l-7.5 4.3M304.9 185.8l.4 .2M305.3 186h6.3M305.3 186v6.5M305.3 192.5h6.3"/>
<path d="M308.5 181.1v.3a5.4 5.4 0 0 0 2.4 2.3M308.5 181.1l1.1 .6M308.5 180.1v1M308.6 181.5l.4 .6M309.6 181.7l1.1 1.2M309.7 183l-4.8 2.8M310.7 180.3l-1.1 1.4M310.7 182.9a1.37 1.37 0 0 0 1.9 .2M310.7 180.3a2.88 2.88 0 0 0 0 2.6M310.7 182.9l.2 .8M311.6 186a3.1 3.1 0 0 1 3 1.4M311.6 192.5a3.1 3.1 0 0 1 3 1.4"/>
<path d="M311.6 186v6.5M312.6 183.1l-1.7 .6M314.6 187.4a9.3 9.3 0 0 0 7 5l4.3 .6 4.3-.4M314.6 193.9a9.3 9.3 0 0 0 7 5l4.3 .6 4.3-.3M314.6 187.4v6.5M320.6 189.2a12.6 12.6 0 0 1 12.3 .4M330.2 192.6l1 .2M330.2 199.2l1 .1M330.2 192.6v6.6M331.2 192.8l4.1 2.4M331.2 192.8v6.5M331.2 199.3l4.1 2.4"/>
<path d="M332.4 196.2a1.41 1.41 0 0 1 1.4 .6 1.41 1.41 0 0 1 .1 1.5 1.55 1.55 0 0 1-1.5-2.1zM332.9 188.9a3.3 3.3 0 0 0 0-5.8 12 12 0 0 0-13.3 .3 3.2 3.2 0 0 0 .2 5.3 12.3 12.3 0 0 0 11.7 1l6.6 3.8M332.9 188.9l6.6 3.8M332.9 188.9v1.6M335.3 195.2v6.5M338 188.1l.2 .6 4.2 2.4M338 188.1v.4M338.1 194.5l.2 .6-.2 .7M338.1 193.5l-2.8 1.7M338.1 193.5v6.6l-2.8 1.6M338.1 198.4l1.4 .8M338.6 186v2.9"/>
<path d="M339.5 192.7v6.5M342.4 191.1l-2.9 1.6M342.4 191.1v6.5l-2.9 1.6M28.9 205.7h171.4M28.9 213h171.4M28.9 220.3h171.4M28.9 227.6h171.4M28.9 234.9h171.4M28.9 242.3h171.4M28.9 249.6h171.4"/>
<circle cx="236.6" cy="31.8" r="5"/>
<circle cx="268.5" cy="21.1" r="5"/>
<circle cx="287" cy="21.1" r="5"/>
<circle cx="305.5" cy="21.1" r="5"/>
<circle cx="324" cy="21.1" r="5"/>
<circle cx="342.5" cy="21.1" r="5"/>
<circle cx="236.6" cy="44.7" r="5"/>
<circle cx="236.6" cy="57.6" r="5"/>
<circle cx="236.6" cy="70.5" r="5"/>
<circle cx="366.8" cy="78.2" r="5"/>
<circle cx="366.8" cy="61.6" r="5"/>
<circle cx="236.6" cy="83.3" r="5"/>
<circle cx="236.6" cy="96.3" r="5"/>
<circle cx="366.8" cy="94.7" r="5"/>
<circle cx="236.6" cy="109.1" r="5"/>
<circle cx="366.8" cy="111.4" r="5"/>
<circle cx="236.6" cy="134.9" r="5"/>
<circle cx="236.6" cy="122" r="5"/>
<circle cx="366.8" cy="127.9" r="5"/>
<circle cx="236.6" cy="147.8" r="5"/>
<circle cx="366.8" cy="144.5" r="5"/>
<circle cx="236.6" cy="173.5" r="5"/>
<circle cx="236.6" cy="160.7" r="5"/>
<circle cx="366.8" cy="161.1" r="5"/>
<circle cx="236.6" cy="186.5" r="5"/>
<circle cx="236.6" cy="199.3" r="5"/>
<circle cx="273.4" cy="216.7" r="5"/>
<circle cx="291.6" cy="216.7" r="5"/>
<circle cx="309.8" cy="216.7" r="5"/>
<circle cx="328" cy="216.7" r="5"/>
</g>
<path d="M276.8 50.1l-.2 .4 .4 .2-.1-.4 .3 .3v-.5zM277.6 84.6v.4l.5 .1 .1-.2-.3-.1 .3 .1v-.3zM298.7 59.7l-.1 .4 .3 .2v-.3l.1 .3 .2-.4zM302.2 57.9l-.2 .3 .4 .3v-.4v.4a.34 .34 0 0 0 .3-.5 .34 .34 0 0 0-.5-.1zM326.8 87.1l-.1 .4 .3-.2-.3 .2a.34 .34 0 0 0 .5 .1 .34 .34 0 0 0 .1-.5 .34 .34 0 0 0-.5 0zM329.8 90.1l-.2 .2 .3 .1-.3-.1a.33 .33 0 0 0 .4 .4 .33 .33 0 0 0 .2-.4 .33 .33 0 0 0-.4-.2zM327.4 89.3v.3l.3-.1-.3 .1a.35 .35 0 0 0 .5 .2 .35 .35 0 0 0 .1-.5 .35 .35 0 0 0-.6 0zM330.6 93.3l.3 .3-.3-.2a.34 .34 0 0 0 .3 .4 .34 .34 0 0 0 .3-.5 .34 .34 0 0 0-.6 0zM322.4 170.8l-.1 .5 .3-.2-.3 .2a.34 .34 0 0 0 .5 .1 .34 .34 0 0 0 .1-.5 .34 .34 0 0 0-.5-.1zM334.6 181.8v.4l.3-.2-.3 .2a.34 .34 0 0 0 .5 0 .34 .34 0 0 0 0-.5 .34 .34 0 0 0-.5 .1zM298.4 192.2a.34 .34 0 0 0 .2 .6 .34 .34 0 0 0 .4-.4 .34 .34 0 0 0-.4-.3l.1 .3-.1-.3zM293.8 188.7a.34 .34 0 0 0 0 .5 .34 .34 0 0 0 .6-.1 .34 .34 0 0 0-.3-.5l-.1 .4 .1-.4zM284.6 125.6a.35 .35 0 0 0 .1 .4 .35 .35 0 0 0 .5 0 .35 .35 0 0 0 0-.5l-.3 .2 .3-.2zM274.3 126.5a.35 .35 0 0 0 .2 .6 .35 .35 0 0 0 .3-.5l-.2 .1 .2-.1zM274.1 121.3a.34 .34 0 0 0 .3 .5 .34 .34 0 0 0 .3-.5l-.3 .2 .3-.2-.2-.2zM276.5 118.3a.33 .33 0 0 0 .1 .6 .33 .33 0 0 0 .5-.4l-.3 .1 .3-.1-.3-.3zM270.6 116.7l.1 .5h.4l.1-.2-.3-.1 .3 .1-.2-.4zM276.1 158.4a.35 .35 0 0 0-.1 .5 .35 .35 0 0 0 .4 .1 .35 .35 0 0 0 .1-.5l-.2 .2 .2-.2zM280.9 93.4v.4l.5 .1 .1-.2-.3-.1 .3 .1-.2-.4zM320.3 149.9v.4l.3-.1-.3 .1a.34 .34 0 0 0 .4 .2 .34 .34 0 0 0 .1-.5 .34 .34 0 0 0-.5-.1zM293.8 165.1a.34 .34 0 0 0 .2 .5 .34 .34 0 0 0 .3-.5l-.3 .1 .3-.2zM317.6 48.1l-.1 .4 .3-.1-.2 .2a.34 .34 0 0 0 .5 0 .34 .34 0 0 0 0-.5 .34 .34 0 0 0-.5 0zM310.6 52.9l.9 .4-1.7 2.8zM287 189.4a.34 .34 0 0 0-.1 .6 .34 .34 0 0 0 .5 0 .34 .34 0 0 0-.1-.6l-.1 .3 .1-.3zM266.3 70.4l2.9 1.8-3.3-.9zM266.3 67.9l2.3 2.5-2.9-1.7zM266.2 65.5l.8-.7 1.8 2.8zM276.4 115.2l-.1 .5 .5 .1 .1-.2-.4-.1 .4 .1-.1-.4zM298.7 184.9l2.6 2-.8 .7zM274.4 130.4l2.9-1.6-2.2 2.4z" fill="#000"/>
<text font-size="8.5" x="334" y="279.7">Z Axis Assembly</text>
<g font-size="5.3">
<text x="41" y="9.9">8</text>
<text x="88.5" y="9.9">7</text>
<text x="138.5" y="9.9">6</text>
<text x="188.5" y="9.9">5</text>
<text x="238.5" y="9.9">4</text>
<text x="288.5" y="9.9">3</text>
<text x="338.5" y="9.9">2</text>
<text x="386" y="9.9">1</text>
<text x="16.2" y="31.7">F</text>
<text x="411.2" y="31.7">F</text>
<text x="16.1" y="75.9">E</text>
<text x="411.1" y="75.9">E</text>
<text x="15.5" y="125.9">D</text>
<text x="410.5" y="125.9">D</text>
<text x="15.4" y="175.9">C</text>
<text x="410.4" y="175.9">C</text>
<text x="16" y="225.9">B</text>
<text x="411" y="225.9">B</text>
<text x="15.5" y="270.2">A</text>
<text x="410.5" y="270.2">A</text>
<text x="41" y="291.9">8</text>
<text x="88.5" y="291.9">7</text>
<text x="138.5" y="291.9">6</text>
<text x="188.5" y="291.9">5</text>
<text x="238.5" y="291.9">4</text>
<text x="288.5" y="291.9">3</text>
<text x="338.5" y="291.9">2</text>
<text x="386" y="291.9">1</text>
</g>
<g font-size="4.7">
<text x="267.2" y="22.8">5</text>
<text x="284.4" y="22.8">29</text>
<text x="302.9" y="22.8">15</text>
<text x="321.5" y="22.8">14</text>
<text x="341.3" y="22.8">6</text>
<text x="234" y="33.5">25</text>
<text x="234" y="46.4">30</text>
<text x="234" y="59.3">22</text>
<text x="364.2" y="63.2">13</text>
<text x="234" y="72.2">10</text>
<text x="364.2" y="79.8">28</text>
<text x="234" y="85">11</text>
<text x="234" y="97.9">20</text>
<text x="364.2" y="96.4">23</text>
<text x="234" y="110.8">24</text>
<text x="364.2" y="113">16</text>
<text x="234" y="123.7">19</text>
<text x="365.5" y="129.6">2</text>
<text x="235.3" y="136.6">8</text>
<text x="235.3" y="149.4">9</text>
<text x="364.2" y="146.2">18</text>
<text x="234" y="162.3">27</text>
<text x="364.2" y="162.7">12</text>
<text x="234" y="175.2">21</text>
<text x="235.3" y="188.1">1</text>
<text x="235.3" y="201">3</text>
<text x="270.9" y="218.3">17</text>
<text x="290.3" y="218.3">4</text>
<text x="308.5" y="218.3">7</text>
<text x="325.4" y="218.3">26</text>
</g>
<g font-size="4.2">
<text x="32.8" y="24.8">ITEM NO.</text>
<text x="72.1" y="24.8">PART NUMBER</text>
<text x="134.9" y="24.8">DESCRIPTION</text>
<text x="185" y="24.8">QTY.</text>
<text x="40.7" y="31.7">1</text>
<text x="55.3" y="31.7">Bearing plate</text>
<text x="137.3" y="31.7">5mm Plate</text>
<text x="188.5" y="31.7">1</text>
<text x="40.7" y="40.5">2</text>
<text x="55.3" y="40.5">Aluminum profile - 30x30</text>
<text x="132.1" y="40.5">X Profile 300mm</text>
<text x="188.5" y="40.5">2</text>
<text x="40.7" y="49.2">3</text>
<text x="55.3" y="49.2">Linear guide fi12x270</text>
<text x="188.5" y="49.2">2</text>
<text x="40.7" y="56.6">4</text>
<text x="55.3" y="56.6">Linear guide mount</text>
<text x="188.5" y="56.6">4</text>
<text x="40.7" y="65.3">5</text>
<text x="55.3" y="65.3">NEMA 17 Stepper Motor</text>
<text x="188.5" y="65.3">1</text>
<text x="40.7" y="74.1">6</text>
<text x="55.3" y="74.1">Motor plate</text>
<text x="137.3" y="74.1">5mm Plate</text>
<text x="188.5" y="74.1">1</text>
<text x="40.7" y="81.4">7</text>
<text x="55.3" y="81.4">Bottom plate</text>
<text x="137.3" y="81.4">5mm Plate</text>
<text x="188.5" y="81.4">1</text>
<text x="40.7" y="88.7">8</text>
<text x="55.3" y="88.7">Nut casing - Upper</text>
<text x="188.5" y="88.7">1</text>
<text x="40.7" y="96.1">9</text>
<text x="55.3" y="96.1">Nut casing - Bottom</text>
<text x="188.5" y="96.1">1</text>
<text x="39.5" y="103.4">10</text>
<text x="55.3" y="103.4">Coupler 5 to 8 mm</text>
<text x="126.7" y="103.4">Flexible shaft coupler</text>
<text x="188.5" y="103.4">1</text>
<text x="39.5" y="111.1">11</text>
<text x="55.3" y="111.1">Rod fi8x200</text>
<text x="140.4" y="111.1">M8 Rod</text>
<text x="188.5" y="111.1">1</text>
<text x="39.5" y="118.4">12</text>
<text x="55.3" y="118.4">Torch mount</text>
<text x="188.5" y="118.4">1</text>
<text x="39.5" y="125.4">13</text>
<text x="55.3" y="125.4">Bearing 608ZZ</text>
<text x="132.3" y="125.4">Ball Bearing fi22</text>
<text x="188.5" y="125.4">8</text>
<text x="39.5" y="133.1">14</text>
<text x="55.3" y="133.1">Screw Anchor fi10</text>
<text x="188.5" y="133.1">4</text>
<text x="39.5" y="140.4">15</text>
<text x="55.3" y="140.4">Screw DIN 7996 4.5x50</text>
<text x="129.2" y="140.4">Wood Cross Screw</text>
<text x="188.5" y="140.4">4</text>
<text x="39.5" y="148.9">16</text>
<text x="55.3" y="148.9">DIN 933 M8x50 Grade A 8.8</text>
<text x="136.4" y="148.9">M8 Hex Bolt</text>
<text x="188.5" y="148.9">4</text>
<text x="39.5" y="157.3">17</text>
<text x="55.3" y="157.3">Bolt DIN 933 M8x25</text>
<text x="136.4" y="157.3">M8 Hex Bolt</text>
<text x="188.5" y="157.3">4</text>
<text x="39.5" y="165.7">18</text>
<text x="55.3" y="165.7">DIN 933 M8x20 Grade A 8.8</text>
<text x="136.4" y="165.7">M8 Hex Bolt</text>
<text x="188.5" y="165.7">2</text>
<text x="39.5" y="174.2">19</text>
<text x="55.3" y="174.2">DIN 912 M4x16</text>
<text x="132.5" y="174.2">Hex Socket Bolt</text>
<text x="188.5" y="174.2">4</text>
<text x="39.5" y="181.5">20</text>
<text x="55.3" y="181.5">Bolt DIN 912 M3x35</text>
<text x="132.5" y="181.5">Hex Socket Bolt</text>
<text x="188.5" y="181.5">1</text>
<text x="39.5" y="188.8">21</text>
<text x="55.3" y="188.8">Bolt DIN 912 M3x16</text>
<text x="132.5" y="188.8">Hex Socket Bolt</text>
<text x="188.5" y="188.8">1</text>
<text x="39.5" y="196.2">22</text>
<text x="55.3" y="196.2">Bolt ISO 14583 M3x12</text>
<text x="136.2" y="196.2">M3 Torx Bolt</text>
<text x="188.5" y="196.2">4</text>
<text x="39.5" y="203.5">23</text>
<text x="55.3" y="203.5">DIN 934 M8 8.8</text>
<text x="136.5" y="203.5">M8 Hex Nut</text>
<text x="187.3" y="203.5">13</text>
<text x="39.5" y="210.8">24</text>
<text x="55.3" y="210.8">DIN 934 M4 8.8</text>
<text x="136.5" y="210.8">M4 Hex Nut</text>
<text x="188.5" y="210.8">4</text>
<text x="39.5" y="218.2">25</text>
<text x="55.3" y="218.2">DIN 934 M3 8.8</text>
<text x="136.5" y="218.2">M3 Hex Nut</text>
<text x="188.5" y="218.2">5</text>
<text x="39.6" y="225.1">26</text>
<text x="55.3" y="225.1">Nut DIN 562 M8</text>
<text x="133.1" y="225.1">M8 Square Nut</text>
<text x="188.5" y="225.1">6</text>
<text x="39.6" y="232.4">27</text>
<text x="55.3" y="232.4">Nut DIN 562 M3</text>
<text x="133.1" y="232.4">M3 Square Nut</text>
<text x="188.5" y="232.4">1</text>
<text x="39.6" y="240.1">28</text>
<text x="55.3" y="240.1">DIN 125 8.4 Grade A</text>
<text x="127.4" y="240.1">M8 Washer Grade A</text>
<text x="187.3" y="240.1">22</text>
<text x="39.6" y="247.5">29</text>
<text x="55.3" y="247.5">Washer DIN 125 5.3</text>
<text x="136.9" y="247.5">M5 Washer</text>
<text x="188.5" y="247.5">4</text>
<text x="39.6" y="254.8">30</text>
<text x="55.3" y="254.8">Washer DIN 125 3.2</text>
<text x="136.9" y="254.8">M3 Washer</text>
<text x="188.5" y="254.8">4</text>
</g>
<text font-size="3.9" x="400.9" y="275.5">A3</text>
<g font-size="2">
<text x="230.6" y="234.6">UNLESS OTHERWISE SPECIFIED:</text>
<text x="230.6" y="237.1">DIMENSIONS ARE IN MILLIMETERS</text>
<text x="230.6" y="239.6">SURFACE FINISH:</text>
<text x="264.4" y="234.6">FINISH:</text>
<text x="311.3" y="234.5">DEBURR AND</text>
<text x="311.3" y="237">BREAK SHARP</text>
<text x="311.3" y="239.5">EDGES</text>
<text x="342.6" y="236">DO NOT SCALE DRAWING</text>
<text x="383.3" y="236.2">REVISION</text>
<text x="230.6" y="242.1">TOLERANCES:</text>
<text x="232.2" y="244.6">LINEAR:</text>
<text x="232.2" y="247.1">ANGULAR:</text>
<text x="244.3" y="252">NAME</text>
<text x="260" y="251.9">SIGNATURE</text>
<text x="277.2" y="251.9">DATE</text>
<text x="230.6" y="256.1">DRAWN</text>
<text x="230.9" y="260.3">CHK'D</text>
<text x="230.4" y="264.4">APPV'D</text>
<text x="231.1" y="268.8">MFG</text>
<text x="231.5" y="273">Q.A</text>
<text x="285.6" y="272.5">MATERIAL:</text>
<text x="330" y="272.5">DWG NO.</text>
<text x="285.6" y="285.5">WEIGHT:</text>
<text x="330.1" y="285.6">SCALE:1:2</text>
<text x="374.5" y="285.6">SHEET 1 OF 1</text>
</g>
</svg>
